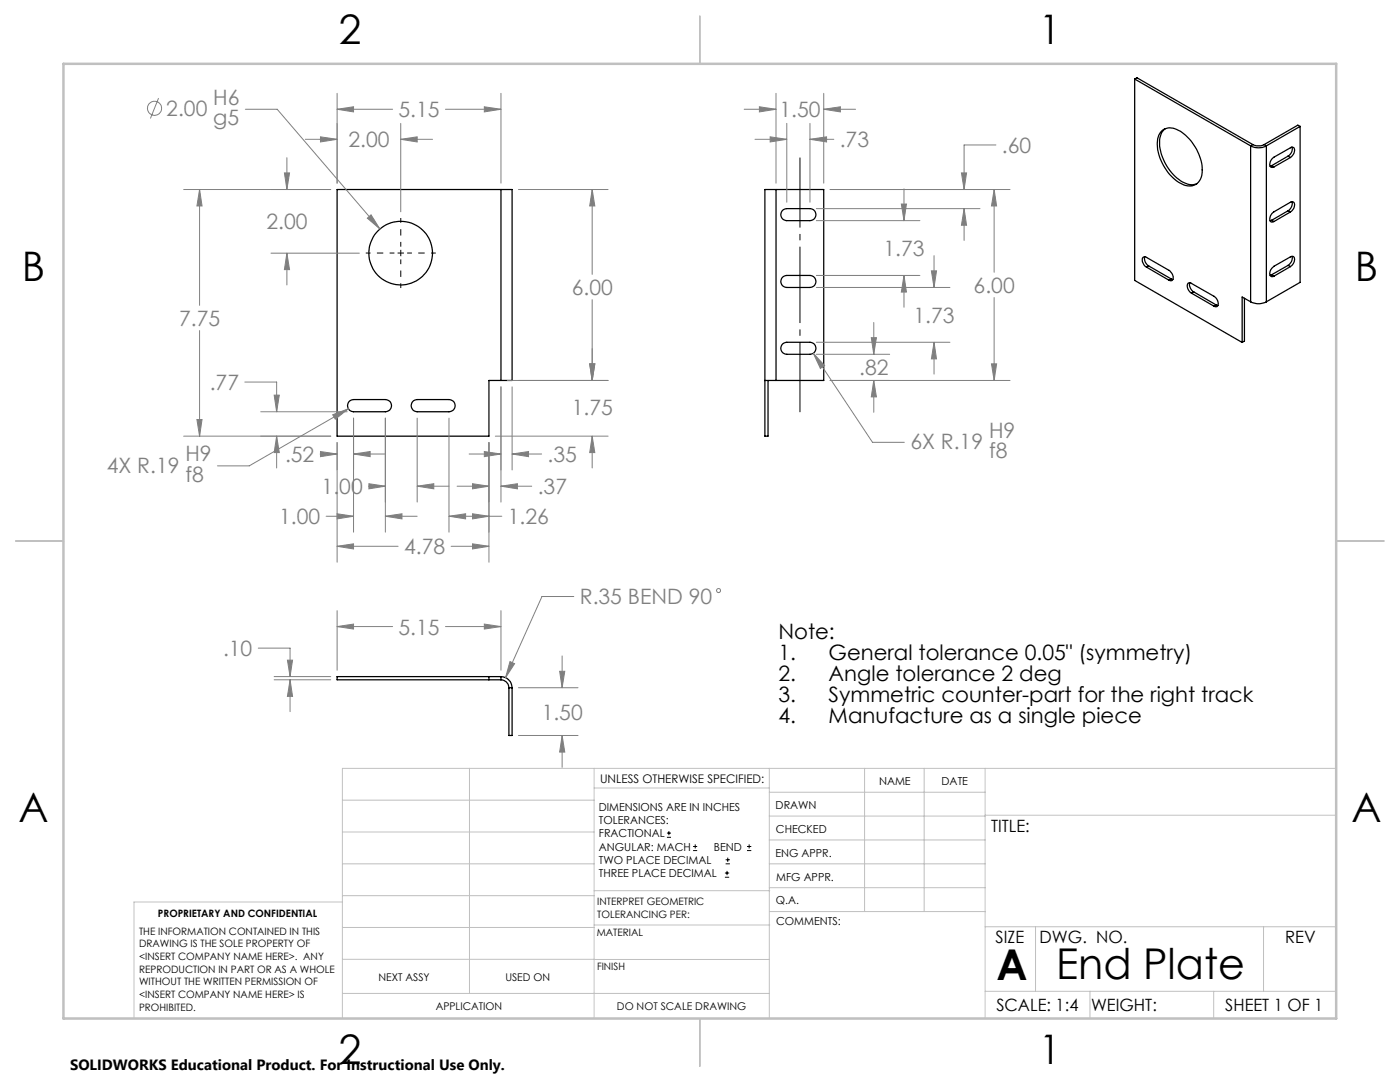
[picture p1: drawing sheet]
<svg xmlns="http://www.w3.org/2000/svg" width="279mm" height="216mm" viewBox="0 0 279 216" stroke-linecap="round" stroke-linejoin="round" font-family="sans-serif">
<g fill="none" stroke="#000" stroke-width=".25">
<path d="M226.4 15.8l23.2 13.3M226.4 15.8v40.2l21.5 12.3M226.4 15.8l.5-.3 23.1 13.4M100 37.8h2.2v38.1h-2.2M100 37.8h-32.7v49.2h30.3v-11.1h2.4M100 37.8v38.1M154.9 37.8h-2.3v49.2h.7v-11.1M154.9 37.8h9.5v38.1h-9.5M154.9 37.8v38.1M231.8 26.2a2.89 2.89 0 0 1 3.7 0 9.6 9.6 0 0 1 4.3 8.9 2.64 2.64 0 0 1-4.3 1.4 9.5 9.5 0 0 1-4.5-8.8l.2-.7zM232.5 25.7a4 4 0 0 0-.9 4.3 9.3 9.3 0 0 0 5.5 6.8l1 .1 .7-.2M249.6 29.1a3.3 3.3 0 0 0 3.1 0"/>
<path d="M249.6 29.1v31.1M250 28.9a2.6 2.6 0 0 0 2.3 0M250 28.9l-.4 .2M252.3 28.9l.4 .2M252.7 29.1v31.1M253.8 33.1l-.3 .1M253.8 33.1l.4 .2M257.1 31.2l.4 .2M257.1 31.2l-3.3 1.9M257.5 31.4a1.44 1.44 0 0 0 .6-2h-.4l-3.5 2a1.44 1.44 0 0 0-.6 2l.6-.1M257.5 31.4l-3.3 1.9M257.8 29.4a1.62 1.62 0 0 1-.7 1.8"/>
<path d="M259.5 25.2v31.1l-6.8 3.9M259.5 25.2l-6.8 3.9M259.5 25.2l-.5-.2-6.7 3.9M156.2 42l.8-.4h4.6a1.2 1.2 0 0 1 1.2 1.2 1.2 1.2 0 0 1-1.2 1.2h-4.6a1.21 1.21 0 0 1-1.1-.7 1.21 1.21 0 0 1 .3-1.3zM156.2 55.3l.8-.3h4.6a1.2 1.2 0 0 1 1.2 1.2 1.2 1.2 0 0 1-1.2 1.2h-4.6a1.21 1.21 0 0 1-1.1-.8 1.21 1.21 0 0 1 .3-1.3zM228.5 51.2a1.68 1.68 0 0 0 .7 1.9M228.8 53.3a1.37 1.37 0 0 1-.6-2h.4l4.7 2.6a1.47 1.47 0 0 1 .6 2.1l-.6-.1M228.8 53.3l4.5 2.6M229.2 53.1l-.4 .2M229.2 53.1l4.6 2.6M233.8 55.7l.3 .1M233.8 55.7l-.5 .2"/>
<path d="M237.5 56.4a1.68 1.68 0 0 0 .7 1.8M237.8 58.5a1.44 1.44 0 0 1-.6-2l.4-.1 4.7 2.7a1.47 1.47 0 0 1 .6 2.1l-.6-.1M237.8 58.5l4.5 2.6M238.2 58.2l-.4 .3M238.2 58.2l4.5 2.7M248.4 59.5v8.6l-.5 .2M253.8 44l-.3 .1M253.8 54.8l-.3 .1M253.8 44l.4 .2M253.8 54.8l.4 .3M257.1 42.1l.4 .2M257.1 42.1l-3.3 1.9"/>
<path d="M257.1 53l.4 .2M257.1 53l-3.3 1.8M257.5 42.3a1.4 1.4 0 0 0 .6-2l-.6 .1-3.3 1.9a1.44 1.44 0 0 0-.6 2l.6-.1M257.5 53.2a1.44 1.44 0 0 0 .6-2l-.6 .1-3.3 1.8a1.44 1.44 0 0 0-.6 2h.6M257.5 42.3l-3.3 1.9M257.5 53.2l-3.3 1.9M257.8 40.3a1.68 1.68 0 0 1-.7 1.8M257.8 51.2a1.68 1.68 0 0 1-.7 1.8M152.6 75.9h2.3M156.2 68.7l.8-.4h4.6a1.2 1.2 0 0 1 1.2 1.2 1.2 1.2 0 0 1-1.2 1.2h-4.6a1.21 1.21 0 0 1-1.1-.7 1.21 1.21 0 0 1 .3-1.3zM242.7 60.9l.4 .1M242.7 60.9l-.4 .2"/>
<path d="M249.6 60.2a3.3 3.3 0 0 0 3.1 0M249.6 60.2l-1.7-.9v9M69.7 80.1l.9-.4h6.3a1.22 1.22 0 0 1 1.2 1.2 1.22 1.22 0 0 1-1.2 1.3h-6.3a1.23 1.23 0 0 1-1.1-.8 1.23 1.23 0 0 1 .2-1.3zM82.4 80.1l.9-.4h6.3a1.22 1.22 0 0 1 1.2 1.2 1.22 1.22 0 0 1-1.2 1.3h-6.3a1.23 1.23 0 0 1-1.1-.8 1.23 1.23 0 0 1 .2-1.3zM97.6 135v.6M100 135.6a1.62 1.62 0 0 1 1.6 1.6M100 135a2.28 2.28 0 0 1 2.2 2.2M100 135v.6M100 135h-32.7v.6h32.7M101.6 137.2v9.6h.6v-9.6M101.6 137.2h.6"/>
<circle cx="80" cy="50.5" r="6.4"/>
</g>
<path d="M36.7 37.8h29.3M39.8 37.8l.5 3.3h-1zM39.8 37.8v23.1M39.8 66v21M36.7 87h29.3" fill="none" stroke="#808080" stroke-width=".2"/>
<g fill="none" stroke="#c0c0c0" stroke-width=".2">
<path d="M68.3 159.7h50.3M93.7 153.3v44.9M118.6 153.3v49.9M118.6 157.2h34.9M153.5 153.3v49.9M153.5 158.1h43.1M172.5 153.3v28.6M184.4 153.3v28.6M196.6 153.3v49.9M266.7 153.3h-198.4v49.9M68.3 178.7h50.3M68.3 172.4h50.3"/>
<path d="M68.3 166h50.3M68.3 180h-41.6v23.2M118.6 177.7h35M153.5 167.6h43.1M153.5 162.8h43.1M153.5 172.4h43.1M153.5 177.1h43.1M196.6 162.7h70.1M68.3 198.2h85.2M68.3 191.4l85.2 .1M68.3 185.1h50.3M118.6 184.6h35"/>
<path d="M153.6 181.9h43M196.6 197.8h70.1M196.6 184.9h70.1M206.7 184.9v12.9M217.5 197.8v5.4M242.2 197.8v5.4M252.2 184.9v12.9"/>
</g>
<path d="M139.7 3.2v9.5M3.1 107.9h9.6M266.7 107.9h9.5M139.7 203.2v9.6" fill="none" stroke="#c0c0c0" stroke-width=".25"/>
<path d="M12.7 12.7h254v190.5h-254z" fill="none" stroke="#c0c0c0" stroke-width=".5"/>
<path d="M39.8 37.8l.5 3.3h-1z" fill="#808080"/>
<path d="M39.3 83.7h1l-.5 3.3z" fill="none" stroke="#808080" stroke-width=".2"/>
<path d="M39.3 83.7h1l-.5 3.3z" fill="#808080"/>
<path d="M67.3 18.6v17.9M100 18.6v17.9M67.3 21.8h11.1M88.9 21.8h11.1M96.7 21.3l3.3 .5-3.3 .5z" fill="none" stroke="#808080" stroke-width=".2"/>
<path d="M96.7 21.3l3.3 .5-3.3 .5z" fill="#808080"/>
<path d="M67.3 21.8l3.3-.5v1z" fill="none" stroke="#808080" stroke-width=".2"/>
<path d="M67.3 21.8l3.3-.5v1z" fill="#808080"/>
<path d="M103.5 37.8h17.9M118.2 37.8l.5 3.3h-1zM118.2 37.8v17M118.2 59.8v16.1M103.5 75.9h17.9" fill="none" stroke="#808080" stroke-width=".2"/>
<path d="M118.2 37.8l.5 3.3h-1z" fill="#808080"/>
<path d="M117.7 72.6h1l-.5 3.3z" fill="none" stroke="#808080" stroke-width=".2"/>
<path d="M117.7 72.6h1l-.5 3.3z" fill="#808080"/>
<path d="M100 77.2v23M91.2 97h6.4M94.3 96.5l3.3 .5-3.3 .5zM97.6 88.3v11.9M100 97h6.1" fill="none" stroke="#808080" stroke-width=".2"/>
<path d="M94.3 96.5l3.3 .5-3.3 .5z" fill="#808080"/>
<path d="M100 97l3.3-.5v1z" fill="none" stroke="#808080" stroke-width=".2"/>
<path d="M100 97l3.3-.5v1z" fill="#808080"/>
<path d="M100 77.2v16.6M102.2 77.2v16.6M93.6 90.6h6.4M102.2 90.6l3.3-.5v1zM102.2 90.6h5.9" fill="none" stroke="#808080" stroke-width=".2"/>
<path d="M102.2 90.6l3.3-.5v1z" fill="#808080"/>
<path d="M96.7 90.1l3.3 .5-3.3 .5z" fill="none" stroke="#808080" stroke-width=".2"/>
<path d="M96.7 90.1l3.3 .5-3.3 .5z" fill="#808080"/>
<path d="M67.3 88.3v23.9M97.6 88.3v23.9M67.3 109h12.1M90 109h7.6M94.3 108.5l3.3 .5-3.3 .5z" fill="none" stroke="#808080" stroke-width=".2"/>
<path d="M94.3 108.5l3.3 .5-3.3 .5z" fill="#808080"/>
<path d="M67.3 109l3.3-.5v1z" fill="none" stroke="#808080" stroke-width=".2"/>
<path d="M67.3 109l3.3-.5v1z" fill="#808080"/>
<path d="M101.2 75.9h20.2M118.2 69.6v6.3M98.8 87h22.6M118.2 87l.5 3.3h-1zM118.2 87v6.4" fill="none" stroke="#808080" stroke-width=".2"/>
<path d="M118.2 87l.5 3.3h-1z" fill="#808080"/>
<path d="M117.7 72.6h1l-.5 3.3z" fill="none" stroke="#808080" stroke-width=".2"/>
<path d="M117.7 72.6h1l-.5 3.3z" fill="#808080"/>
<path d="M66.4 82.8l3.1-1.2-2.6 2zM69.5 81.6l-19.8 11.4h-6.3" fill="none" stroke="#808080" stroke-width=".2"/>
<path d="M66.4 82.8l3.1-1.2-2.6 2z" fill="#808080"/>
<path d="M70.6 83.4v22.8M76.9 83.4v22.8M65.1 103h5.5M67.3 102.5l3.3 .5-3.3 .5zM76.9 103h6.4" fill="none" stroke="#808080" stroke-width=".2"/>
<path d="M67.3 102.5l3.3 .5-3.3 .5z" fill="#808080"/>
<path d="M76.9 103l3.3-.5v1z" fill="none" stroke="#808080" stroke-width=".2"/>
<path d="M76.9 103l3.3-.5v1z" fill="#808080"/>
<path d="M73.6 97h3.3M76.9 83.4v16.8M83.3 97l3.3-.5v1zM83.3 83.4v16.8M83.3 97h6.3" fill="none" stroke="#808080" stroke-width=".2"/>
<path d="M83.3 97l3.3-.5v1z" fill="#808080"/>
<path d="M73.6 96.5l3.3 .5-3.3 .5z" fill="none" stroke="#808080" stroke-width=".2"/>
<path d="M73.6 96.5l3.3 .5-3.3 .5z" fill="#808080"/>
<path d="M63.9 90.6h3.4M64 90.1l3.3 .5-3.3 .5zM67.3 88.3v5.5M70.6 83.4v10.4M70.6 90.6h6.3" fill="none" stroke="#808080" stroke-width=".2"/>
<path d="M64 90.1l3.3 .5-3.3 .5z" fill="#808080"/>
<path d="M70.6 90.6l3.3-.5v1z" fill="none" stroke="#808080" stroke-width=".2"/>
<path d="M70.6 90.6l3.3-.5v1z" fill="#808080"/>
<path d="M89.6 83.4v22.8M97.6 88.3v17.9M89.6 103l3.3-.5v1zM89.6 103h10.6" fill="none" stroke="#808080" stroke-width=".2"/>
<path d="M89.6 103l3.3-.5v1z" fill="#808080"/>
<path d="M94.3 102.5l3.3 .5-3.3 .5z" fill="none" stroke="#808080" stroke-width=".2"/>
<path d="M94.3 102.5l3.3 .5-3.3 .5z" fill="#808080"/>
<g fill="none" stroke="#808080" stroke-width=".2">
<path d="M31.6 19.6l-1.6 4M49 21.8h6.3l20.5 23.9M73.3 43.5l.7-.6 1.8 2.8z"/>
<circle cx="30.8" cy="21.6" r="1.4"/>
</g>
<path d="M73.3 43.5l.7-.6 1.8 2.8z" fill="#808080"/>
<path d="M60.9 27.8h6.4M67.3 24.6v11.9M80 27.8l3.3-.5v1zM80 24.6v17.7M80 27.8h6.3" fill="none" stroke="#808080" stroke-width=".2"/>
<path d="M80 27.8l3.3-.5v1z" fill="#808080"/>
<path d="M64 27.3l3.3 .5-3.3 .5z" fill="none" stroke="#808080" stroke-width=".2"/>
<path d="M64 27.3l3.3 .5-3.3 .5z" fill="#808080"/>
<path d="M54.1 37.8h11.9M57.3 31.5v6.3M54.1 50.5h17.6M57.3 50.5l.5 3.3h-1zM57.3 50.5v6.4" fill="none" stroke="#808080" stroke-width=".2"/>
<path d="M57.3 50.5l.5 3.3h-1z" fill="#808080"/>
<path d="M56.8 34.5h1l-.5 3.3z" fill="none" stroke="#808080" stroke-width=".2"/>
<path d="M56.8 34.5h1l-.5 3.3z" fill="#808080"/>
<path d="M48.9 76.2h6.3v6M54.7 78.8h1l-.5 3.4zM52 82.2h17.3M52 87h14M55.2 87v6.4" fill="none" stroke="#808080" stroke-width=".2"/>
<path d="M54.7 78.8h1l-.5 3.4z" fill="#808080"/>
<path d="M55.2 87l.5 3.3h-1z" fill="none" stroke="#808080" stroke-width=".2"/>
<path d="M55.2 87l.5 3.3h-1z" fill="#808080"/>
<path d="M165.7 37.8h29.9M198.8 28.9h-6.4v8.9M162.9 41.6h32.7M192.4 41.6l.5 3.3h-1zM192.4 41.6v6.4" fill="none" stroke="#808080" stroke-width=".2"/>
<path d="M80 50.5v-.6M80 50.5h-.7M80 50.5v.6M80 50.5h.6" fill="none" stroke="#000" stroke-width=".2" stroke-dasharray="15.2 1.3 1.3 1.3" stroke-linecap="butt"/>
<path d="M78.7 50.5h-5.7M80 49.2v-5.7M80 51.8v5.7M81.3 50.5h5.7" fill="none" stroke="#000" stroke-width=".2" stroke-dasharray="15.2 1.3 1.3 1.3" stroke-dashoffset="14.3" stroke-linecap="butt"/>
<path d="M192.4 41.6l.5 3.3h-1z" fill="#808080"/>
<path d="M191.9 34.5h1l-.5 3.3z" fill="none" stroke="#808080" stroke-width=".2"/>
<path d="M191.9 34.5h1l-.5 3.3z" fill="#808080"/>
<path d="M180.4 37.7v6.3M162.9 44h20.7M162.9 55h20.7M179.9 40.7h1l-.5 3.3zM180.4 55v6.3" fill="none" stroke="#808080" stroke-width=".2"/>
<path d="M179.9 40.7h1l-.5 3.3z" fill="#808080"/>
<path d="M180.4 55l.5 3.3h-1z" fill="none" stroke="#808080" stroke-width=".2"/>
<path d="M180.4 55l.5 3.3h-1z" fill="#808080"/>
<path d="M162.9 57.4h26.7M185.9 54h1l-.5 3.4zM186.4 51v6.4M162.9 68.3h26.7M186.4 68.3v6.3" fill="none" stroke="#808080" stroke-width=".2"/>
<path d="M185.9 54h1l-.5 3.4z" fill="#808080"/>
<path d="M186.4 68.3l.5 3.3h-1z" fill="none" stroke="#808080" stroke-width=".2"/>
<path d="M186.4 68.3l.5 3.3h-1z" fill="#808080"/>
<path d="M162.9 70.7h14.7M165.7 75.9h11.9M173.9 67.4h1l-.5 3.3zM174.4 64.3v6.4M174.4 75.9v6.4" fill="none" stroke="#808080" stroke-width=".2"/>
<path d="M173.9 67.4h1l-.5 3.3z" fill="#808080"/>
<path d="M174.4 75.9l.5 3.3h-1z" fill="none" stroke="#808080" stroke-width=".2"/>
<path d="M174.4 75.9l.5 3.3h-1z" fill="#808080"/>
<path d="M165.7 37.8h35.9M198.4 37.8l.5 3.3h-1zM198.4 37.8v16.5M198.4 59.4v16.5M165.7 75.9h35.9" fill="none" stroke="#808080" stroke-width=".2"/>
<path d="M198.4 37.8l.5 3.3h-1z" fill="#808080"/>
<path d="M197.9 72.6h1l-.5 3.3z" fill="none" stroke="#808080" stroke-width=".2"/>
<path d="M197.9 72.6h1l-.5 3.3z" fill="#808080"/>
<path d="M154.9 18.6v17.9M164.4 18.6v17.9M148.5 21.8h6.4M151.6 21.3l3.3 .5-3.3 .5zM164.4 21.8h6.3" fill="none" stroke="#808080" stroke-width=".2"/>
<path d="M151.6 21.3l3.3 .5-3.3 .5z" fill="#808080"/>
<path d="M164.4 21.8l3.3-.5v1z" fill="none" stroke="#808080" stroke-width=".2"/>
<path d="M164.4 21.8l3.3-.5v1z" fill="#808080"/>
<path d="M150.7 27.8h6.3M153.7 27.3l3.3 .5-3.3 .5zM157 24.6v15.8M161.6 24.6v15.8M161.6 27.8h4.8" fill="none" stroke="#808080" stroke-width=".2"/>
<path d="M153.7 27.3l3.3 .5-3.3 .5z" fill="#808080"/>
<path d="M161.6 27.8l3.4-.5v1z" fill="none" stroke="#808080" stroke-width=".2"/>
<path d="M161.6 27.8l3.4-.5v1z" fill="#808080"/>
<path d="M162.3 70.5l2.3 2.5-.9 .5zM162.3 70.5l11.8 17.8h6.4" fill="none" stroke="#808080" stroke-width=".2"/>
<path d="M162.3 70.5l2.3 2.5-.9 .5z" fill="#808080"/>
<path d="M51.5 129.3h6.4v5.7M54.7 135.6h11.3M54.7 135h11.3M57.9 135.6l.5 3.4h-1zM57.9 135.6v6.4" fill="none" stroke="#808080" stroke-width=".2"/>
<path d="M159.6 31.4v50.8" fill="none" stroke="#000" stroke-width=".2" stroke-dasharray="15.2 1.3 1.3 1.3" stroke-dashoffset="1.3" stroke-linecap="butt"/>
<path d="M57.9 135.6l.5 3.4h-1z" fill="#808080"/>
<path d="M57.4 131.7h1l-.5 3.3z" fill="none" stroke="#808080" stroke-width=".2"/>
<path d="M57.4 131.7h1l-.5 3.3z" fill="#808080"/>
<path d="M67.3 121.8v11.9M67.3 125h11.1M88.9 125h11.1M96.7 124.5l3.3 .5-3.3 .5zM100 121.8v11.9" fill="none" stroke="#808080" stroke-width=".2"/>
<path d="M96.7 124.5l3.3 .5-3.3 .5z" fill="#808080"/>
<path d="M67.3 125l3.3-.5v1z" fill="none" stroke="#808080" stroke-width=".2"/>
<path d="M67.3 125l3.3-.5v1z" fill="#808080"/>
<path d="M103.5 137.2h11.9M112.2 130.9v6.3M103.5 146.8h11.9M112.2 146.8l.5 3.3h-1zM112.2 146.8v6.3" fill="none" stroke="#808080" stroke-width=".2"/>
<path d="M112.2 146.8l.5 3.3h-1z" fill="#808080"/>
<path d="M111.7 133.9h1l-.5 3.3z" fill="none" stroke="#808080" stroke-width=".2"/>
<path d="M111.7 133.9h1l-.5 3.3z" fill="#808080"/>
<g fill="none" stroke="#808080" stroke-width=".2">
<path d="M114.5 119h-6.3l-7.3 16.2M101.8 132l.9 .4-1.8 2.8z"/>
<circle cx="143.4" cy="117.8" r=".39"/>
</g>
<path d="M101.8 132l.9 .4-1.8 2.8z" fill="#808080"/>
<g fill="none" stroke="#000" stroke-width=".2">
<path d="M133.1 167.1h.8M133.1 166.2h.8M133.5 165.8v.9M138.3 169.7h.8M138.3 168.9h.8M138.7 168.5v.8M144.7 175h.8M144.7 174.2h.8M144.8 172.4h.9M144.8 171.6h.9M145.1 173.8v.8M145.2 171.1v.9"/>
<path d="M149.1 169.7h.8M149.1 168.9h.8M149.5 168.5v.8"/>
</g>
<g font-size="8.5">
<text x="198.9" y="195.5">A</text>
<text x="210.8" y="195.4">End Plate</text>
</g>
<g font-size="8.1">
<text x="67.6" y="8.9">2</text>
<text x="207.3" y="8.9">1</text>
<text x="4.4" y="56.2">B</text>
<text x="270.4" y="56.2">B</text>
<text x="3.7" y="164.1">A</text>
<text x="269.7" y="164.1">A</text>
<text x="67.6" y="212.4">2</text>
<text x="207.3" y="212.4">1</text>
</g>
<g font-size="4.2" fill="#808080">
<text x="33.2" y="23.1">2.00</text>
<text x="42.6" y="20.9">H6</text>
<text x="79.5" y="23.4">5.15</text>
<text x="155.5" y="23.4">1.50</text>
<text x="42.6" y="25">g5</text>
<text x="69.5" y="29.4">2.00</text>
<text x="167.6" y="29.4">.73</text>
<text x="199.9" y="30.5">.60</text>
<text x="53.2" y="45.7">2.00</text>
<text x="176.3" y="51.1">1.73</text>
<text x="114.1" y="58.8">6.00</text>
<text x="194.3" y="58.4">6.00</text>
<text x="35.7" y="65">7.75</text>
<text x="182.3" y="64.4">1.73</text>
<text x="41.9" y="77.8">.77</text>
<text x="171.5" y="74.9">.82</text>
<text x="114.1" y="82.8">1.75</text>
<text x="181.7" y="89.6">6X R.19</text>
<text x="197.4" y="87.3">H9</text>
<text x="21.3" y="94.3">4X R.19</text>
<text x="37" y="92">H9</text>
<text x="56.9" y="92.2">.52</text>
<text x="109.3" y="92.2">.35</text>
<text x="197.4" y="91.4">f8</text>
<text x="37" y="96.1">f8</text>
<text x="64.2" y="98.6">1.00</text>
<text x="107.3" y="98.6">.37</text>
<text x="55.7" y="104.6">1.00</text>
<text x="101.4" y="104.6">1.26</text>
<text x="80.6" y="110.6">4.78</text>
<text x="115.7" y="120.6">R.35 BEND 90</text>
<text x="44.5" y="130.9">.10</text>
<text x="79.5" y="126.6">5.15</text>
<text x="108.1" y="143.6">1.50</text>
</g>
<g font-size="4.2">
<text x="155.4" y="127.5">Note:</text>
<text x="155.4" y="131.6">1.</text>
<text x="165.4" y="131.6">General tolerance 0.05&quot; (symmetry)</text>
<text x="155.4" y="135.8">2.</text>
<text x="165.4" y="135.8">Angle tolerance 2 deg</text>
<text x="155.4" y="140">3.</text>
<text x="165.4" y="140">Symmetric counter-part for the right track</text>
<text x="155.4" y="144.2">4.</text>
<text x="165.4" y="144.2">Manufacture as a single piece</text>
</g>
<g font-size="3.4">
<text x="197.8" y="166">TITLE:</text>
<text x="198.7" y="188.1">SIZE</text>
<text x="207.5" y="188.1">DWG. NO.</text>
<text x="256.5" y="188.2">REV</text>
<text x="198.8" y="201.7">SCALE: 1:4</text>
<text x="217.7" y="201.8">WEIGHT:</text>
<text x="244.5" y="201.7">SHEET 1 OF 1</text>
</g>
<text font-size="3" x="14" y="213.5">SOLIDWORKS Educational Product. For Instructional Use Only.</text>
<text font-size="2.4" x="119.8" y="156.2">UNLESS OTHERWISE SPECIFIED:</text>
<g font-size="2.2">
<text x="119.5" y="161.8">DIMENSIONS ARE IN INCHES</text>
<text x="154.8" y="161.4">DRAWN</text>
<text x="175.4" y="156.6">NAME</text>
<text x="187.9" y="156.7">DATE</text>
<text x="119.5" y="164.4">TOLERANCES:</text>
<text x="119.5" y="167.1">FRACTIONAL</text>
<text x="154.9" y="166.3">CHECKED</text>
<text x="119.5" y="169.7">ANGULAR: MACH</text>
<text x="119.5" y="172.4">TWO PLACE DECIMAL</text>
<text x="142.5" y="169.7">BEND</text>
<text x="154.8" y="170.9">ENG APPR.</text>
<text x="119.5" y="175">THREE PLACE DECIMAL</text>
<text x="154.9" y="175.7">MFG APPR.</text>
<text x="154.9" y="180.4">Q.A.</text>
<text x="154.9" y="184.6">COMMENTS:</text>
</g>
<g font-size="2.1">
<text x="75.5" y="195.7">NEXT ASSY</text>
<text x="100.9" y="195.7">USED ON</text>
<text x="86.9" y="201.5">APPLICATION</text>
<text x="123.1" y="201.6">DO NOT SCALE DRAWING</text>
</g>
<g font-size="2">
<text x="31.5" y="182.9">PROPRIETARY AND CONFIDENTIAL</text>
<text x="119.2" y="180.6">INTERPRET GEOMETRIC</text>
<text x="119.2" y="183.1">TOLERANCING PER:</text>
<text x="27.8" y="186.5">THE INFORMATION CONTAINED IN THIS</text>
<text x="27.8" y="189">DRAWING IS THE SOLE PROPERTY OF</text>
<text x="27.8" y="191.6">&lt;INSERT COMPANY NAME HERE&gt;. ANY</text>
<text x="119.1" y="186.7">MATERIAL</text>
<text x="27.8" y="194.1">REPRODUCTION IN PART OR AS A WHOLE</text>
<text x="27.8" y="196.6">WITHOUT THE WRITTEN PERMISSION OF</text>
<text x="119.1" y="193.5">FINISH</text>
<text x="27.8" y="199.1">&lt;INSERT COMPANY NAME HERE&gt; IS</text>
<text x="27.8" y="201.7">PROHIBITED.</text>
</g>
</svg>
